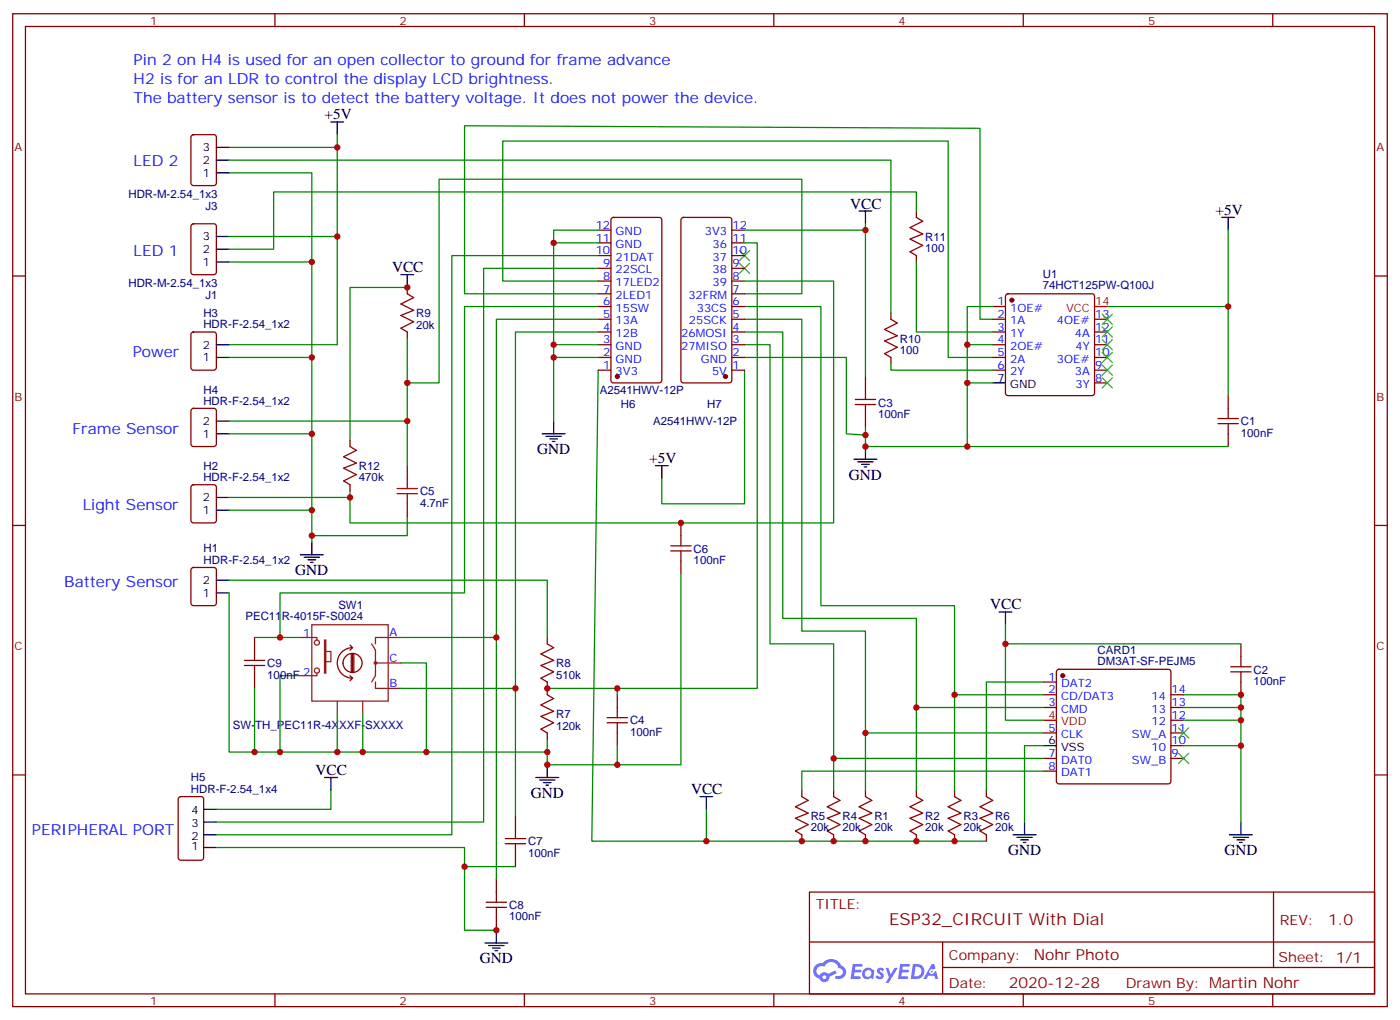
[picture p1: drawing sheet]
<svg xmlns="http://www.w3.org/2000/svg" width="388mm" height="283mm" viewBox="0 0 388 283" stroke-linecap="round" stroke-linejoin="round" font-family="sans-serif">
<path d="M83.3 153.7h6.3M84.3 154.4h4.2M85.4 155.2h2.1M86.1 155.9h.7M86.4 150.2v3.5" fill="none" stroke="#000" stroke-width=".35"/>
<g fill="none" stroke="#870000" stroke-width=".35">
<path d="M3.5 3.8h381v275.2h-381zM7.1 7.3h373.9v268.1h-373.9zM76.2 3.8v3.5M145.3 3.8v3.5M214.5 3.8v3.5M283.6 3.8v3.5M352.8 3.8v3.5M3.5 76.5h3.6M381 76.5h3.5M3.5 145.6h3.6M381 145.6h3.5M3.5 214.8h3.6"/>
<path d="M381 214.8h3.5M224.4 247.2h156.6v28.2h-156.6zM353 247.3v20.8M76.2 275.4v3.6M145.3 275.4v3.6M214.5 275.4v3.6M224.4 261.1h156.5M261.3 268.1h119.6M261.3 261.1v14.1M283.6 275.4v3.6M352.8 275.4v3.6"/>
</g>
<g fill="#5487ff">
<path d="M243.4 268.4a1.22 1.22 0 0 1 1.7 .3l-.4 .5a.47 .47 0 0 0-.4-.4 .47 .47 0 0 0-.5 .2l.1 .2a1.23 1.23 0 0 1 .8 1.9 1.44 1.44 0 0 1-2.1-.3l.5-.5 .8 .4a.29 .29 0 0 0 .3-.3 .29 .29 0 0 0-.3-.3 1.04 1.04 0 0 1-.5-1.7z"/>
<path d="M236.4 267.2h2.3l.3 .1-.1 .5-1.8 .1-.1 .9h1.5l.3 .3-.4 .4h-1.6l-.1 1.1h1.7l.2 .3-.2 .4h-2.6z"/>
<path d="M249.5 267.2h2.4l.3 .1-.1 .5-1.9 .1-.1 .9h1.5l.4 .3-.4 .4h-1.6l-.2 1.1h1.8l.1 .3-.1 .4h-2.7z"/>
<path d="M258.3 267.2h.7l.3 1.2-.6 .3a.69 .69 0 0 0-1 .3 .69 .69 0 0 0 .4 1 .69 .69 0 0 0 .9-.6l.5-.3 .5 2.2h-.8l-.2-.9h-1.7l-.5 .9h-.9z"/>
<path d="M245.5 268.2h.8l.6 1.9 1.1-1.9h.8l-2.5 4.2h-.8l.9-1.5z"/>
<path d="M253 267.2l-.6 4.1h1.4a2.11 2.11 0 0 0 2.4-2.1 2.11 2.11 0 0 0-2.5-2zM253.8 267.9a1.39 1.39 0 0 1 1.6 1.4 1.39 1.39 0 0 1-1.8 1.3h-.2z"/>
<path d="M239.4 268.8a1.54 1.54 0 0 0-.1 2.1 1.54 1.54 0 0 0 2.1 .2l.6 .2 .3-2.3-.1-.2-.4-.1a1.49 1.49 0 0 0-2.4 .1zM239.6 269.8a.95 .95 0 0 1 1.9 0 .95 .95 0 0 1-1.9 0z"/>
<path d="M226.1 267.5a2.18 2.18 0 0 0 1 3.8 1.44 1.44 0 0 0 1.7 .9 1.44 1.44 0 0 0 1.1-1.5l2-1-.4-.8-1.9 1a1.47 1.47 0 0 0-2.5 .5 1.39 1.39 0 0 1-.6-2 1.39 1.39 0 0 1 2-.5 2.12 2.12 0 0 1 2.1-1.3 2.12 2.12 0 0 1 1.9 1.7 1.14 1.14 0 0 1 1.1 1.4 1.14 1.14 0 0 1-1.6 .8 .43 .43 0 0 0-.6 .3 .43 .43 0 0 0 .5 .5 1.98 1.98 0 0 0 2.5-1.2 1.98 1.98 0 0 0-1.3-2.5 3.1 3.1 0 0 0-5.2-.7l-.9 .1zM228 270.8a.54 .54 0 0 1 1 0 .54 .54 0 0 1-1 0z"/>
<circle cx="258.3" cy="269.3" r=".26"/>
</g>
<g fill="none" stroke="#870000" stroke-width=".35">
<path d="M53.2 37.5l.4-.2h5.7l.6 .5 .1 12.9-.5 .7h-5.9l-.6-.4-.1-13zM254 58.5v1.8l1.8 1-3.6 1.8 3.6 1.7-3.6 1.5 3.6 1.7-3.6 1.8 1.8 1v1.8M53.2 62.2l.4-.2h5.7l.6 .4 .1 13-.5 .7h-5.9l-.6-.4-.1-13zM112.9 79.7v1.7l1.8 1.1-3.6 1.7 3.6 1.8-3.6 1.4 3.6 1.8-3.6 1.7 1.8 1.1v1.8M165.8 77.9h3.5M165.8 74.4h3.5M165.8 70.8h3.5M165.8 67.3h3.5M165.8 63.8h3.5M169.6 60.5l.4-.2h12.7l.7 .4v44.7l-.4 .7h-13l-.6-.4-.1-44.7zM189 60.5l.4-.2h12.7l.7 .4v44.7l-.4 .7h-13l-.6-.4-.1-44.7zM202.8 77.9h3.6"/>
<path d="M202.8 74.4h3.6M202.8 70.8h3.6M202.8 67.3h3.6M202.8 63.8h3.6M53.2 92.2l.4-.2h5.7l.6 .4 .1 9.5-.5 .6-5.9 .1-.6-.5-.1-9.4zM165.8 99.1h3.5M165.8 95.5h3.5M165.8 92h3.5M165.8 88.5h3.5M165.8 84.9h3.5M165.8 81.4h3.5M202.8 99.1h3.6"/>
<path d="M202.8 95.5h3.6M202.8 92h3.6M202.8 88.5h3.6M202.8 84.9h3.6M202.8 81.4h3.6M246.9 86.7v1.8l1.8 1-3.5 1.8 3.5 1.8-3.5 1.4 3.5 1.7-3.5 1.8 1.7 1.1v1.7M275.2 99.1h3.5M275.2 95.5h3.5M275.2 92h3.5M275.2 88.5h3.5M275.2 84.9h3.5M278.9 81.6l.5-.2h23.3l.5 .2 .2 .5v26.8l-.2 .5-.5 .2h-23.3l-.5-.2-.2-.5v-26.8z"/>
<path d="M303.4 99.1h3.5M303.4 95.5h3.5M303.4 92h3.5M303.4 88.5h3.5M53.2 113.4l.4-.2h5.7l.6 .4 .1 9.4-.5 .7-5.9 .1-.6-.5-.1-9.4zM165.8 102.6h3.5M202.8 102.6h3.6M237.1 112.1h5.6M237.1 110.7h5.6M239.9 104.4v6.3M239.9 112.1v6.4M275.2 102.6h3.5"/>
<path d="M303.4 102.6h3.5M303.4 106.1h3.5M337.6 117.4h5.7M337.6 116h5.7M340.4 109.6v6.4M340.4 117.4v6.4M53.2 134.5l.4-.2h5.7l.6 .5 .1 9.4-.5 .7h-5.9l-.6-.4-.1-9.5zM97 122v1.8l1.8 1-3.6 1.8 3.6 1.7-3.6 1.5 3.6 1.7-3.6 1.8 1.8 1v1.8M112.9 129v3.6M112.9 139.6v3.6M53.2 157.5l.4-.2h5.7l.6 .4 .1 9.4-.5 .7-5.9 .1-.6-.5-.1-9.4zM185.9 152.7h5.7"/>
<path d="M185.9 151.3h5.7M188.7 144.9v6.4M188.7 152.7v6.3M70.6 176.7v6.3M151.7 176.7v1.7l1.8 1.1-3.6 1.8 3.6 1.7-3.6 1.4 3.6 1.8-3.6 1.8 1.8 1v3.5l1.8 1.1-3.6 1.8 3.6 1.7-3.6 1.4 3.6 1.8-3.6 1.8 1.8 1v1.8M344 178.4v6.4M67.7 184.4h5.7M67.7 183h5.7M70.6 184.4v6.4M168.3 198.9h5.6M171.1 192.5v6.4M289.3 189h3.5"/>
<path d="M289.3 192.5h3.5M289.3 196.1h3.5M293 185.7l.5-.2h30.3l.5 .2 .3 .5v30.3l-.3 .5-.5 .2h-30.3l-.5-.2-.2-.5v-30.3zM324.6 192.5h3.5M324.6 196.1h3.5M324.6 199.6h3.5M341.1 186.2h5.7M341.1 184.8h5.7M344 186.2v6.3M168.3 200.3h5.6M171.1 200.3v6.4M222.2 219v1.8l1.8 1-3.5 1.8 3.5 1.8-3.5 1.4 3.5 1.7-3.5 1.8 1.7 1.1v1.7"/>
<path d="M231.1 219v1.8l1.7 1-3.5 1.8 3.5 1.8-3.5 1.4 3.5 1.7-3.5 1.8 1.8 1.1v1.7M239.9 219v1.8l1.8 1-3.6 1.8 3.6 1.8-3.6 1.4 3.6 1.7-3.6 1.8 1.8 1.1v1.7M254 219v1.8l1.8 1-3.6 1.8 3.6 1.8-3.6 1.4 3.6 1.7-3.6 1.8 1.8 1.1v1.7M264.6 219v1.8l1.7 1-3.5 1.8 3.5 1.8-3.5 1.4 3.5 1.7-3.5 1.8 1.8 1.1v1.7M273.4 219v1.8l1.8 1-3.6 1.8 3.6 1.8-3.6 1.4 3.6 1.7-3.6 1.8 1.8 1.1v1.7M289.3 203.1h3.5M289.3 210.2h3.5M289.3 213.7h3.5M324.6 203.1h3.5M324.6 210.2h3.5M324.6 206.7h3.5M49.6 221l.5-.2h5.6l.7 .4v16.5l-.4 .7h-5.9l-.7-.5v-16.4z"/>
<path d="M140.1 233.8h5.6M140.1 232.4h5.6M142.9 226.1v6.3M142.9 233.8v6.4M134.8 251.5h5.6M134.8 250h5.6M137.6 243.7v6.3M137.6 251.5v6.3"/>
</g>
<g fill="none" stroke="#000" stroke-width=".35">
<path d="M91.7 33.8h3.5M93.5 33.8v3.5M60 40.9h3.5M60 47.9h3.5M60 44.4h3.5M238.1 58.5h3.6M239.9 58.5v3.5M60 65.5h3.5M60 72.6h3.5M60 69.1h3.5M111.1 76.1h3.6M112.9 76.1v3.6"/>
<path d="M338.7 60.3h3.5M340.4 60.3v3.5M60 99.1h3.5M60 95.5h3.5M60 116.7h3.5M153.5 116.7v3.5M275.2 106.1h3.5M60 120.2h3.5M60 137.9h3.5M150.3 120.2h6.3M151.3 120.9h4.3M152.4 121.6h2.1"/>
<path d="M153.1 122.3h.7M181.7 129h3.5M183.4 129v3.6M236.7 127.3h6.4M237.8 128h4.2M238.8 128.7h2.1M239.5 129.4h.7M239.9 123.8v3.5M60 141.4h3.5M60 164.3h3.5M60 160.8h3.5M276.9 169.6h3.6"/>
<path d="M278.7 169.6v3.5M90 215.5h3.5M91.7 215.5v3.5M148.5 215.5h6.4M149.6 216.2h4.2M150.6 216.9h2.2M151.3 217.6h.7M151.7 211.9v3.6M289.3 206.7h3.5M56.4 231.4h3.6M56.4 234.9h3.6M56.4 227.8h3.6"/>
<path d="M56.4 224.3h3.6M194 220.8h3.6M195.8 220.8v3.5M280.8 231.4h6.4M281.9 232.1h4.2M282.9 232.8h2.1M283.6 233.5h.7M284 227.8v3.6M340.8 231.4h6.3M341.8 232.1h4.3M342.9 232.8h2.1M343.6 233.5h.7"/>
<path d="M344 227.8v3.6M137.6 257.8v3.5M134.4 261.3h6.4M135.5 262h4.2M136.5 262.7h2.1M137.2 263.5h.7"/>
</g>
<g fill="none" stroke="#008700" stroke-width=".35">
<path d="M93.5 37.3v3.6h-30M63.5 47.9h22.9v24.7M63.5 44.4h183.4v42.3M93.5 40.9v54.6h-30M254 58.5v-5.3h-178.2v15.9h-12.3M63.5 72.6h22.9v26.5M63.5 65.5h30M112.9 79.7h-15.9v42.3M153.5 67.3h12.3M165.8 77.9h-26.5v-38.8h123.5v60h12.4M165.8 70.8h-40.6v160.6h-65.2M165.8 74.4h-31.7v153.4h-74.1"/>
<path d="M165.8 63.8h-12.3v31.7M206.4 67.3h3.5v123.5h-58.2M206.4 63.8h33.5v40.6M206.4 77.9h24.7v67h-134.1v-7M239.9 62v1.8M254 72.6v19.4h21.2M340.4 63.8v45.8M63.5 99.1h22.9v49.3M112.9 93.8v35.2M153.5 99.1h12.3M165.8 81.4h-37v-46.5l142.8 .7v52.9h3.6M165.8 84.9h-37v79.4h-51.2v12.4h5.3"/>
<path d="M165.8 95.5h-12.3v21.2M165.8 88.5h-28.2v88.2h-26.5M165.8 92h-22.9v98.8h-31.8M206.4 84.9h21.1v83h37.1v24.6h24.7M206.4 92h10.6v79.4h37v24.7h35.3M206.4 88.5h15.8v86.4h17.7v28.2h49.4M206.4 95.5h7v82.9h17.7v31.8h58.2M206.4 99.1h28.2v21.1l5.3 .4M206.4 81.4h15.8v-31.7h-100.5v56.4h-8.8M268.1 95.5h7.1M275.2 84.9h-7.1v38.9h-28.2v-5.3M306.9 84.9h33.5"/>
<path d="M63.5 116.7h49.4M165.8 102.6l-1.8 130.5h31.8M206.4 102.6v37h-23v-7M246.9 100.8v1.8h28.3M268.1 106.1h7.1M63.5 120.2h22.9M97 136.1v1.8h-33.5M268.1 123.8h72.3M63.5 141.4h22.9M112.9 143.2v5.2h-26.5v1.8M188.7 159v52.9h-17.6M63.5 160.8h88.2v15.9"/>
<path d="M63.5 164.3v44.1h14.1M70.6 176.7h7M137.6 176.7v67M278.7 173.1v26.5h10.6M278.7 178.4h65.3M70.6 190.8v17.6M82.9 187.3h-5.3v21.1h22.9M93.5 197.8v10.6M100.5 197.8v10.6h51.2v-3.5M111.1 183.7h7.1v24.7M142.9 190.8v35.3M171.1 190.8v1.7"/>
<path d="M254 196.1v22.9M264.6 192.5v26.5M289.3 189h-15.9v30M328.1 192.5h15.9v35.3M328.1 196.1h15.9M328.1 199.6h15.9M91.7 219v5.3h-31.7M171.1 206.7v5.2h-19.4v-3.5M231.1 210.2v8.8M239.9 203.1v15.9M289.3 206.7h-5.3v21.1M289.3 213.7h-67.1v5.3"/>
<path d="M328.1 206.7h15.9M60 234.9h68.8v22.9h8.8M195.8 224.3v8.8h77.6M128.8 240.2h14.1"/>
</g>
<path d="M110.1 136.8h5.6M110.1 135.4h5.6M112.9 132.6v2.8M112.9 136.8v2.8" fill="none" stroke="#a10000" stroke-width=".35"/>
<g fill="#870000" stroke="#870000" stroke-width=".35">
<circle cx="294.6" cy="187.3" r=".53"/>
<circle cx="171.1" cy="104.4" r=".53"/>
<circle cx="201.1" cy="104.4" r=".53"/>
<circle cx="280.5" cy="83.2" r=".53"/>
</g>
<path d="M303.4 84.9h3.5M289.3 199.6h3.5" fill="none" stroke="#f00" stroke-width=".35"/>
<g fill="none" stroke="#3c3" stroke-width=".35">
<path d="M205 69.4l2.8 2.8M205 73l2.8 2.8M207.8 69.4l-2.8 2.8M207.8 73l-2.8 2.8M305.5 87.1l2.8 2.8M305.5 90.6l2.8 2.8M305.5 94.1l2.8 2.8M305.5 97.6l2.8 2.9M308.3 87.1l-2.8 2.8M308.3 90.6l-2.8 2.8M308.3 94.1l-2.8 2.8M308.3 97.6l-2.8 2.9"/>
<path d="M305.5 101.2l2.8 2.8M305.5 104.7l2.8 2.8M308.3 101.2l-2.8 2.8M308.3 104.7l-2.8 2.8M326.7 208.8l2.8 2.8M326.7 201.7l2.8 2.8M329.5 208.8l-2.8 2.8M329.5 201.7l-2.8 2.8"/>
</g>
<g fill="none" stroke="#8c2424" stroke-width=".35">
<path d="M82.9 176.7h4.9v.7M86.4 173.1h21.2v21.2h-21.2zM90 177.4h.3v9.1h-.3zM103 178.4l1.1 1.8v7.1l-1.1 1.7M111.1 176.7h-7v1.7M87.8 186.5v.8h-4.9M90.3 180.6h1.4v2.8h-1.4M93.5 194.3v3.5M100.5 194.3v3.5M104.1 189v1.8h7M104.1 183.7h7"/>
<circle cx="87.8" cy="178.1" r=".71"/>
<circle cx="87.8" cy="185.8" r=".71"/>
<circle cx="104.1" cy="183.7" r=".35"/>
</g>
<path d="M97 178.8l.7 .7M97.7 179.5a4.2 4.2 0 0 0-4.2 4.2 4.2 4.2 0 0 0 4.2 4.3M97.7 179.5l-.7 .7M95.1 183.7a2.65 2.65 0 0 1 3.7-2.4 2.65 2.65 0 0 1 .6 4.4 2.65 2.65 0 0 1-4.2-1.3l-.1-.6M97 187.3l.7 .7M97.4 181.3v4.9M97.7 188l-.7 .7M97.7 181.3v4.9M98.1 181.3v4.9" fill="none" stroke="#850000" stroke-width=".35"/>
<g fill="#c00">
<circle cx="231.1" cy="210.2" r=".88"/>
<circle cx="239.9" cy="203.1" r=".88"/>
<circle cx="264.6" cy="192.5" r=".88"/>
<circle cx="239.9" cy="233.1" r=".88"/>
<circle cx="231.1" cy="233.1" r=".88"/>
<circle cx="344" cy="196.1" r=".88"/>
<circle cx="344" cy="199.6" r=".88"/>
<circle cx="344" cy="206.7" r=".88"/>
<circle cx="344" cy="192.5" r=".88"/>
<circle cx="278.7" cy="178.4" r=".88"/>
<circle cx="254" cy="196.1" r=".88"/>
<circle cx="254" cy="233.1" r=".88"/>
<circle cx="222.3" cy="233.1" r=".88"/>
<circle cx="264.6" cy="233.1" r=".88"/>
<circle cx="195.8" cy="233.1" r=".88"/>
<circle cx="86.4" cy="148.4" r=".88"/>
<circle cx="86.4" cy="99.1" r=".88"/>
<circle cx="86.4" cy="72.6" r=".88"/>
<circle cx="93.5" cy="65.5" r=".88"/>
<circle cx="93.5" cy="40.9" r=".88"/>
<circle cx="153.5" cy="99.1" r=".88"/>
<circle cx="153.5" cy="95.5" r=".88"/>
<circle cx="153.5" cy="67.3" r=".88"/>
<circle cx="100.5" cy="208.4" r=".88"/>
<circle cx="171.1" cy="190.8" r=".88"/>
<circle cx="340.4" cy="84.9" r=".88"/>
<circle cx="239.9" cy="123.8" r=".88"/>
<circle cx="268.1" cy="95.5" r=".88"/>
<circle cx="268.1" cy="106.1" r=".88"/>
<circle cx="86.4" cy="120.2" r=".88"/>
<circle cx="86.4" cy="141.4" r=".88"/>
<circle cx="112.9" cy="106.1" r=".88"/>
<circle cx="112.9" cy="116.7" r=".88"/>
<circle cx="112.9" cy="79.7" r=".88"/>
<circle cx="239.9" cy="120.6" r=".88"/>
<circle cx="239.9" cy="63.8" r=".88"/>
<circle cx="97" cy="137.9" r=".88"/>
<circle cx="151.7" cy="190.8" r=".88"/>
<circle cx="93.5" cy="208.4" r=".88"/>
<circle cx="151.7" cy="208.4" r=".88"/>
<circle cx="118.2" cy="208.4" r=".88"/>
<circle cx="77.6" cy="208.4" r=".88"/>
<circle cx="151.7" cy="211.9" r=".88"/>
<circle cx="188.7" cy="144.9" r=".88"/>
<circle cx="171.1" cy="211.9" r=".88"/>
<circle cx="268.1" cy="123.8" r=".88"/>
<circle cx="142.9" cy="190.8" r=".88"/>
<circle cx="137.6" cy="176.7" r=".88"/>
<circle cx="137.6" cy="257.8" r=".88"/>
<circle cx="128.8" cy="240.2" r=".88"/>
<circle cx="77.6" cy="176.7" r=".88"/>
<circle cx="70.6" cy="208.4" r=".88"/>
</g>
<text font-size="4.6" fill="#800" x="246.5" y="256.3">ESP32_CIRCUIT With Dial</text>
<g font-size="4.2" fill="#00f">
<text x="37" y="17.9">Pin 2 on H4 is used for an open collector to ground for frame advance</text>
<text x="37" y="23.2">H2 is for an LDR to control the display LCD brightness.</text>
<text x="37" y="28.5">The battery sensor is to detect the battery voltage. It does not power the device.</text>
<text x="37" y="46.1">LED 2</text>
<text x="37" y="70.8">LED 1</text>
<text x="36.8" y="99.1">Power</text>
<text x="20.1" y="120.2">Frame Sensor</text>
<text x="22.9" y="141.4">Light Sensor</text>
<text x="17.8" y="162.6">Battery Sensor</text>
<text x="8.8" y="231.4">PERIPHERAL PORT</text>
</g>
<g font-size="4.2">
<text x="90" y="33.1">+5V</text>
<text x="235.7" y="57.8">VCC</text>
<text x="336.9" y="59.5">+5V</text>
<text x="108.7" y="75.4">VCC</text>
<text x="148.9" y="125.9">GND</text>
<text x="179.9" y="128.3">+5V</text>
<text x="235.3" y="132.9">GND</text>
<text x="81.8" y="159.4">GND</text>
<text x="274.5" y="168.9">VCC</text>
<text x="87.5" y="214.8">VCC</text>
<text x="147.1" y="221.1">GND</text>
<text x="191.6" y="220.1">VCC</text>
<text x="279.4" y="237">GND</text>
<text x="339.4" y="237">GND</text>
<text x="133" y="267">GND</text>
</g>
<g font-size="4.2" fill="#800">
<text x="368.2" y="256.5">1.0</text>
<text x="286.5" y="266.1">Nohr Photo</text>
<text x="279.6" y="273.9">2020-12-28</text>
</g>
<g font-size="3.9" fill="#800">
<text x="226.1" y="251.8">TITLE:</text>
<text x="354.8" y="256.5">REV:</text>
<text x="263" y="266">Company:</text>
<text x="354.4" y="266.6">Sheet: 1/1</text>
<text x="263" y="273.7">Date:</text>
<text x="312.1" y="273.8">Drawn By: Martin Nohr</text>
</g>
<g font-size="3.2" fill="#800">
<text x="41.6" y="6.8">1</text>
<text x="110.8" y="6.8">2</text>
<text x="179.9" y="6.8">3</text>
<text x="249.1" y="6.8">4</text>
<text x="318.2" y="6.8">5</text>
<text x="4.1" y="41.9">A</text>
<text x="381.5" y="41.9">A</text>
<text x="4.1" y="111.1">B</text>
<text x="381.5" y="111.1">B</text>
<text x="4.1" y="180.2">C</text>
<text x="381.5" y="180.2">C</text>
<text x="41.6" y="278.4">1</text>
<text x="110.8" y="278.4">2</text>
<text x="179.9" y="278.4">3</text>
<text x="249.1" y="278.4">4</text>
<text x="318.2" y="278.4">5</text>
</g>
<g font-size="3.2">
<text x="56.2" y="41.9">3</text>
<text x="56.2" y="45.4">2</text>
<text x="56.2" y="49">1</text>
<text x="56.2" y="66.6">3</text>
<text x="56.2" y="70.1">2</text>
<text x="56.2" y="73.7">1</text>
<text x="56.2" y="100.1">1</text>
<text x="56.2" y="96.6">2</text>
<text x="276.5" y="105.8">7</text>
<text x="280" y="107.5">GND</text>
<text x="56.2" y="117.8">2</text>
<text x="56.2" y="121.3">1</text>
<text x="56.2" y="142.5">1</text>
<text x="56.2" y="138.9">2</text>
<text x="56.2" y="161.9">2</text>
<text x="56.2" y="165.4">1</text>
<text x="290.6" y="206.3">6</text>
<text x="294.1" y="208.1">VSS</text>
<text x="53.1" y="225.7">4</text>
<text x="53.1" y="232.8">2</text>
<text x="53.1" y="229.2">3</text>
<text x="53.1" y="235.6">1</text>
</g>
<g font-size="3.2" fill="#000080">
<text x="35.6" y="55">HDR-M-2.54_1x3</text>
<text x="56.9" y="58.1">J3</text>
<text x="256.5" y="69.9">100</text>
<text x="256.5" y="66.7">R11</text>
<text x="289" y="77">U1</text>
<text x="35.6" y="79.7">HDR-M-2.54_1x3</text>
<text x="56.9" y="82.8">J1</text>
<text x="289" y="80.1">74HCT125PW-Q100J</text>
<text x="56.4" y="87.9">H3</text>
<text x="115.4" y="87.9">R9</text>
<text x="56.4" y="90.9">HDR-F-2.54_1x2</text>
<text x="115.4" y="91.1">20k</text>
<text x="249.4" y="94.9">R10</text>
<text x="249.4" y="98.1">100</text>
<text x="56.4" y="112.1">HDR-F-2.54_1x2</text>
<text x="56.4" y="109.1">H4</text>
<text x="166.3" y="109.1">A2541HWV-12P</text>
<text x="172.1" y="112.9">H6</text>
<text x="196" y="112.9">H7</text>
<text x="243.4" y="112.7">C3</text>
<text x="181" y="117.9">A2541HWV-12P</text>
<text x="243.4" y="115.8">100nF</text>
<text x="344" y="117.9">C1</text>
<text x="344" y="121">100nF</text>
<text x="56.4" y="130.2">H2</text>
<text x="99.5" y="130.2">R12</text>
<text x="56.4" y="133.3">HDR-F-2.54_1x2</text>
<text x="99.5" y="133.4">470k</text>
<text x="116.4" y="137.3">C5</text>
<text x="116.4" y="140.5">4.7nF</text>
<text x="56.4" y="153">H1</text>
<text x="192.3" y="153.2">C6</text>
<text x="56.4" y="156.2">HDR-F-2.54_1x2</text>
<text x="192.3" y="156.3">100nF</text>
<text x="68" y="171.8">PEC11R-4015F-S0024</text>
<text x="93.8" y="168.8">SW1</text>
<text x="74.1" y="184.9">C9</text>
<text x="154.2" y="184.9">R8</text>
<text x="304.2" y="184.3">DM3AT-SF-PEJM5</text>
<text x="304.2" y="181.1">CARD1</text>
<text x="74.1" y="188.1">100nF</text>
<text x="154.2" y="188.1">510k</text>
<text x="347.5" y="189.8">100nF</text>
<text x="347.5" y="186.7">C2</text>
<text x="64.5" y="202.1">SW-TH_PEC11R-4XXXF-SXXXX</text>
<text x="154.2" y="202.2">120k</text>
<text x="154.2" y="199">R7</text>
<text x="174.6" y="204">100nF</text>
<text x="174.6" y="200.8">C4</text>
<text x="52.9" y="219.7">HDR-F-2.54_1x4</text>
<text x="52.9" y="216.5">H5</text>
<text x="224.7" y="227.2">R5</text>
<text x="233.5" y="227.2">R4</text>
<text x="242.4" y="227.2">R1</text>
<text x="256.5" y="227.2">R2</text>
<text x="267.1" y="227.2">R3</text>
<text x="275.9" y="227.2">R6</text>
<text x="224.7" y="230.4">20k</text>
<text x="233.5" y="230.4">20k</text>
<text x="242.4" y="230.4">20k</text>
<text x="256.5" y="230.4">20k</text>
<text x="267.1" y="230.4">20k</text>
<text x="275.9" y="230.4">20k</text>
<text x="146.4" y="237.5">100nF</text>
<text x="146.4" y="234.3">C7</text>
<text x="141.1" y="251.9">C8</text>
<text x="141.1" y="255.1">100nF</text>
</g>
<g font-size="3.2" fill="#00f">
<text x="165.1" y="63.4">12</text>
<text x="170.6" y="65.2">GND</text>
<text x="195.3" y="65.2">3V3</text>
<text x="203" y="63.4">12</text>
<text x="165.1" y="70.5">10</text>
<text x="165.1" y="67">11</text>
<text x="170.6" y="68.7">GND</text>
<text x="197.5" y="68.7">36</text>
<text x="203" y="70.5">10</text>
<text x="203" y="67">11</text>
<text x="167.1" y="77.5">8</text>
<text x="167.1" y="74">9</text>
<text x="170.6" y="75.8">22SCL</text>
<text x="170.6" y="72.2">21DAT</text>
<text x="197.5" y="75.8">38</text>
<text x="197.5" y="72.2">37</text>
<text x="203" y="77.5">8</text>
<text x="203" y="74">9</text>
<text x="167.1" y="81.1">7</text>
<text x="170.6" y="82.8">2LED1</text>
<text x="170.6" y="79.3">17LED2</text>
<text x="190.8" y="82.8">32FRM</text>
<text x="197.5" y="79.3">39</text>
<text x="203" y="81.1">7</text>
<text x="167.1" y="88.1">5</text>
<text x="167.1" y="84.6">6</text>
<text x="170.6" y="89.9">13A</text>
<text x="170.6" y="86.4">15SW</text>
<text x="190.9" y="89.9">25SCK</text>
<text x="193.1" y="86.4">33CS</text>
<text x="203" y="88.1">5</text>
<text x="203" y="84.6">6</text>
<text x="276.5" y="84.6">1</text>
<text x="276.5" y="88.1">2</text>
<text x="280" y="86.4">1OE#</text>
<text x="280" y="89.9">1A</text>
<text x="293" y="89.9">4OE#</text>
<text x="303.6" y="88.1">13</text>
<text x="167.1" y="95.2">3</text>
<text x="167.1" y="91.7">4</text>
<text x="170.6" y="93.4">12B</text>
<text x="188.8" y="93.4">26MOSI</text>
<text x="203" y="95.2">3</text>
<text x="203" y="91.7">4</text>
<text x="276.5" y="91.7">3</text>
<text x="276.5" y="95.2">4</text>
<text x="280" y="93.4">1Y</text>
<text x="297.9" y="93.4">4A</text>
<text x="303.6" y="95.2">11</text>
<text x="303.6" y="91.7">12</text>
<text x="167.1" y="98.7">2</text>
<text x="170.6" y="100.5">GND</text>
<text x="170.6" y="96.9">GND</text>
<text x="188.8" y="96.9">27MISO</text>
<text x="194.3" y="100.5">GND</text>
<text x="203" y="98.7">2</text>
<text x="276.5" y="98.7">5</text>
<text x="280" y="96.9">2OE#</text>
<text x="280" y="100.5">2A</text>
<text x="293" y="100.5">3OE#</text>
<text x="298.1" y="96.9">4Y</text>
<text x="303.6" y="98.7">10</text>
<text x="167.1" y="102.2">1</text>
<text x="170.6" y="104">3V3</text>
<text x="197.4" y="104">5V</text>
<text x="203" y="102.2">1</text>
<text x="276.5" y="102.2">6</text>
<text x="280" y="104">2Y</text>
<text x="297.9" y="104">3A</text>
<text x="298.1" y="107.5">3Y</text>
<text x="303.6" y="105.8">8</text>
<text x="303.6" y="102.2">9</text>
<text x="84.1" y="176.7">1</text>
<text x="107.9" y="176.3">A</text>
<text x="107.9" y="183.4">C</text>
<text x="84.1" y="187.3">2</text>
<text x="107.9" y="190.4">B</text>
<text x="290.6" y="188.7">1</text>
<text x="294.1" y="190.4">DAT2</text>
<text x="290.6" y="192.2">2</text>
<text x="290.6" y="195.7">3</text>
<text x="294.1" y="194">CD/DAT3</text>
<text x="294.1" y="197.5">CMD</text>
<text x="319.2" y="197.5">13</text>
<text x="319.2" y="194">14</text>
<text x="324.7" y="195.7">13</text>
<text x="324.7" y="192.2">14</text>
<text x="290.6" y="202.8">5</text>
<text x="319.2" y="201">12</text>
<text x="324.7" y="202.8">11</text>
<text x="324.7" y="199.2">12</text>
<text x="290.6" y="209.8">7</text>
<text x="294.1" y="204.5">CLK</text>
<text x="313.8" y="204.5">SW_A</text>
<text x="319.2" y="208.1">10</text>
<text x="324.7" y="209.8">9</text>
<text x="324.7" y="206.3">10</text>
<text x="290.6" y="213.4">8</text>
<text x="294.1" y="211.6">DAT0</text>
<text x="294.1" y="215.1">DAT1</text>
<text x="313.8" y="211.6">SW_B</text>
</g>
<g font-size="3.2" fill="#f00">
<text x="295.5" y="86.4">VCC</text>
<text x="303.6" y="84.6">14</text>
<text x="290.6" y="199.2">4</text>
<text x="294.1" y="201">VDD</text>
</g>
</svg>
